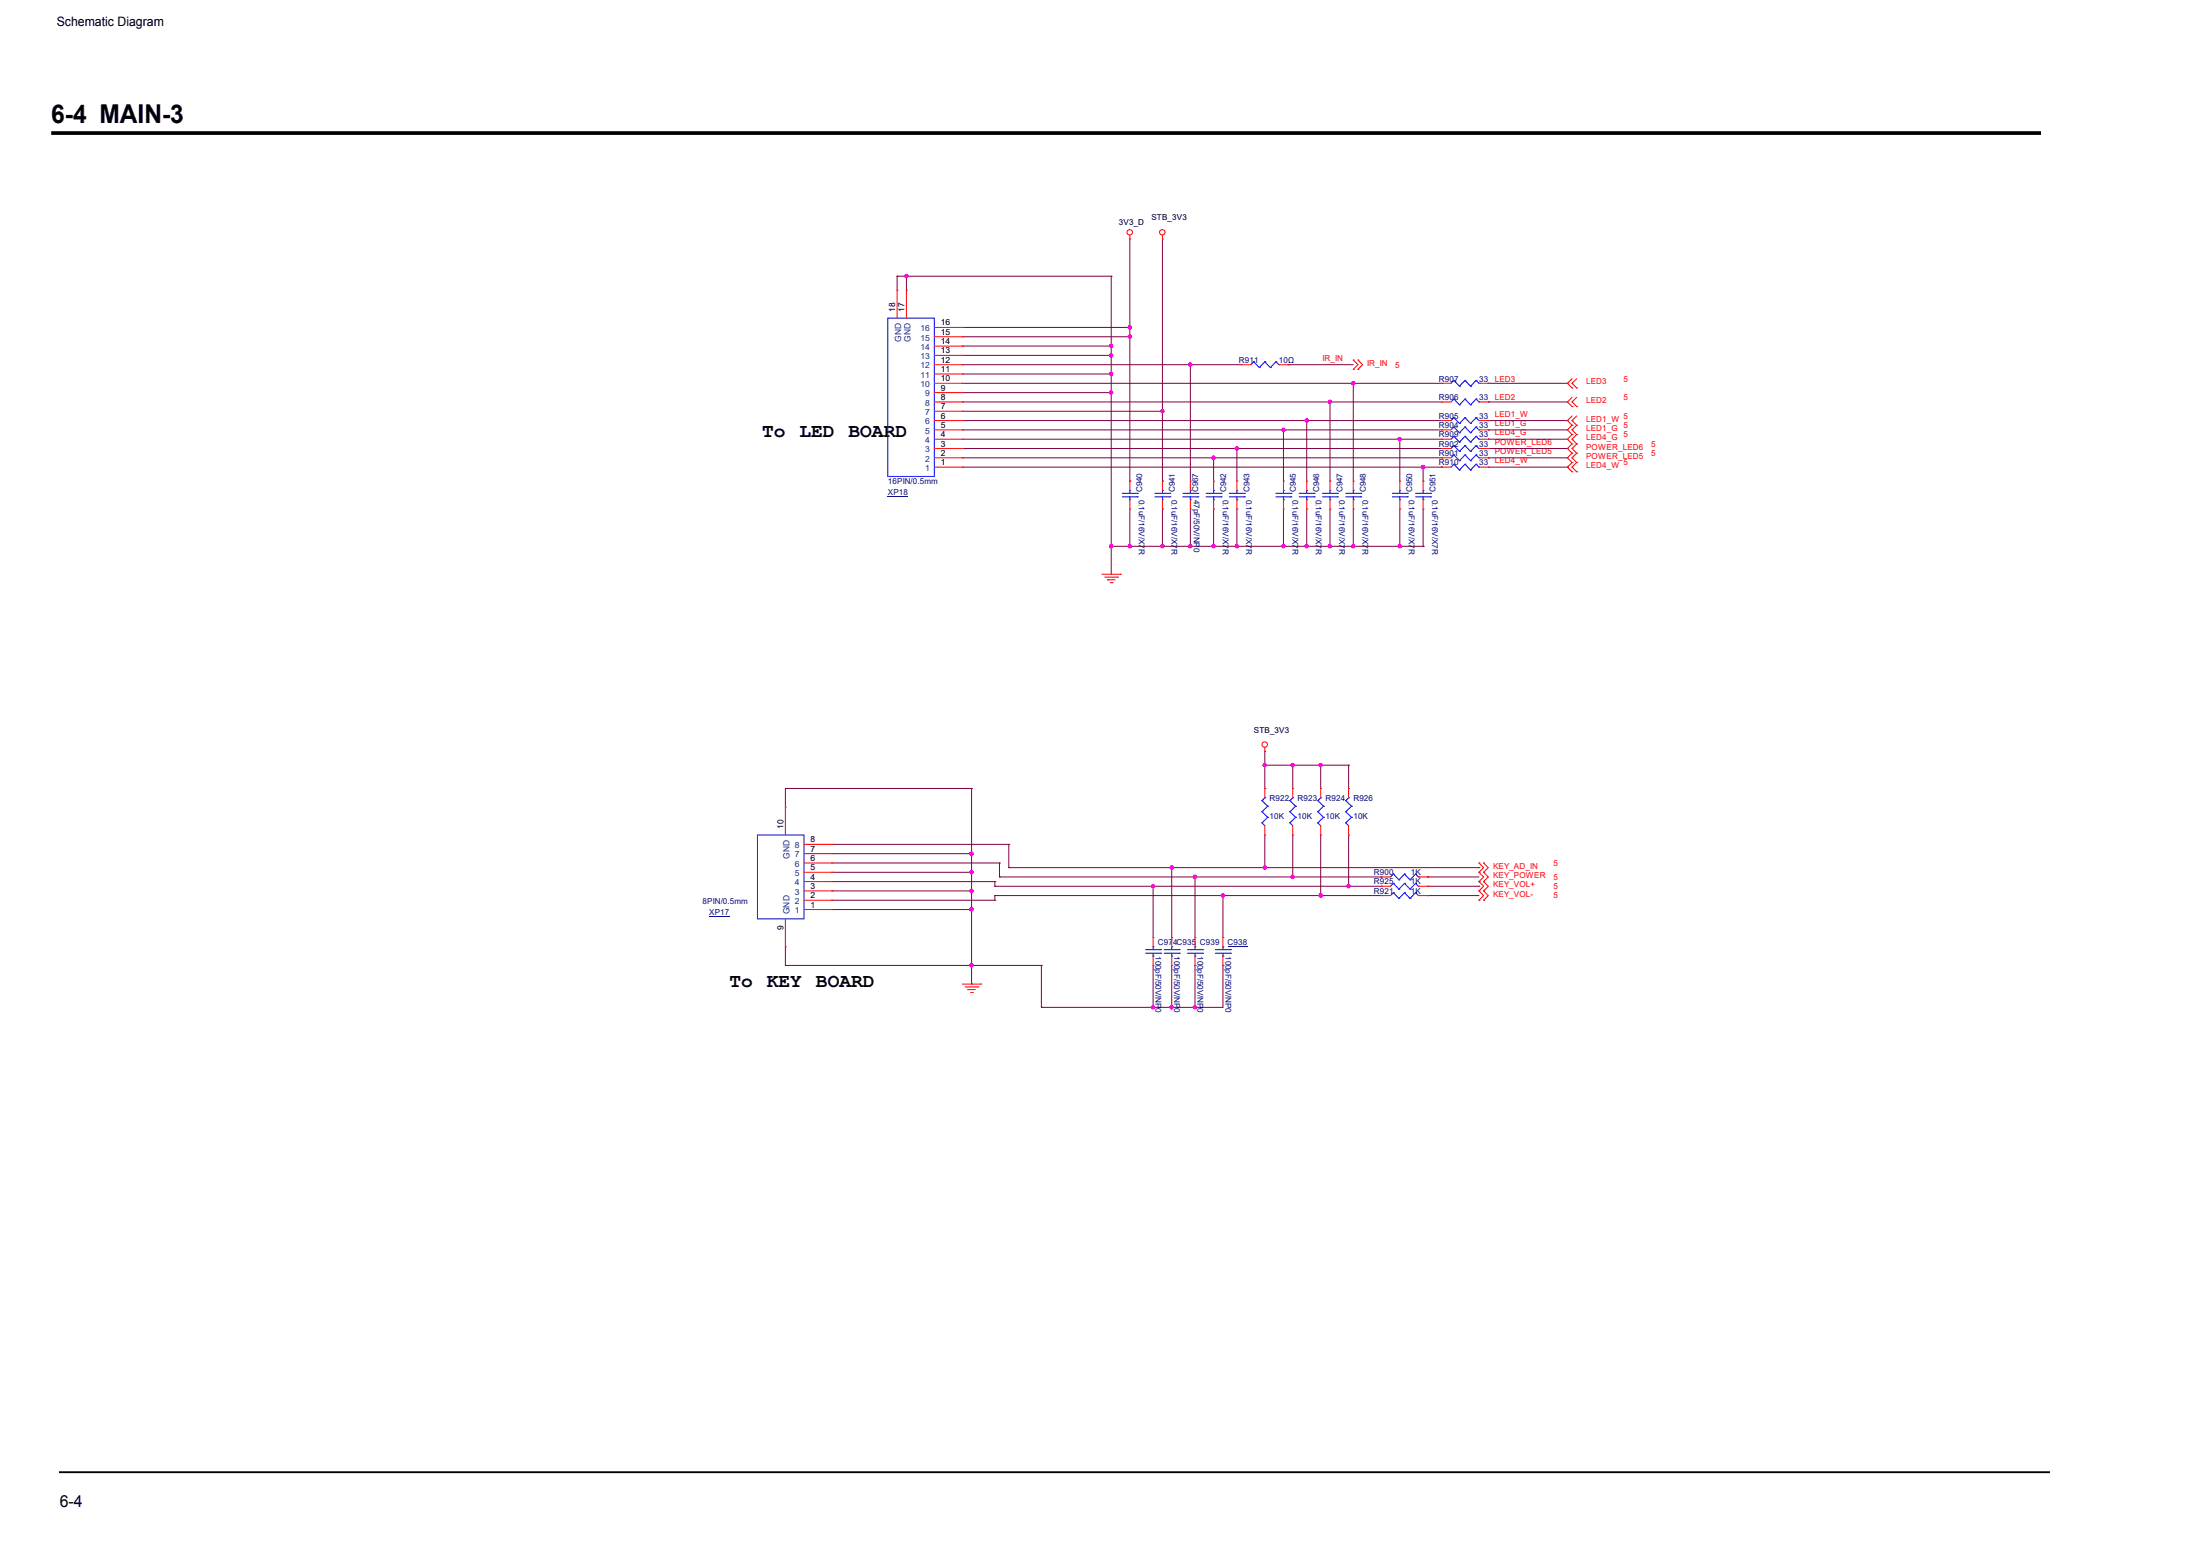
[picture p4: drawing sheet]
<svg xmlns="http://www.w3.org/2000/svg" width="420mm" height="297mm" viewBox="0 0 420 297" stroke-linecap="round" stroke-linejoin="round" font-family="sans-serif">
<path d="M9.8 25.4h380" fill="none" stroke="#000" stroke-width=".71" stroke-linecap="butt"/>
<path d="M11.3 281h380.2" fill="none" stroke="#000" stroke-width=".35"/>
<g fill="none" stroke="#800040" stroke-width=".19">
<path d="M171.3 52.7h.1M171.3 52.7v2.7M171.3 52.7h40.9M173.1 52.7h.1M173.1 52.7v2.7M212.2 52.7h.1M212.2 52.7v56.9M215.8 45.6v46.2M222 45.6v46.2M183.8 76.7h91.5M183.8 73.2h91.5M183.8 69.6h53.3"/>
<path d="M183.8 64.3h32M183.8 62.5h32M183.8 67.8h28.4M183.8 66.1h28.4M183.8 71.4h28.4M183.8 75h28.4M183.8 78.5h38.2M212.2 67.8h.1M212.2 71.4h.1M212.2 66.1h.1M212.2 75h.1M215.8 62.5h.1"/>
<path d="M215.8 64.3h.1M222 78.5h.1M227.3 69.6h.1M227.3 69.6v22.2M246 69.6h.1M246 69.6h12.4M254 76.7h.1M254 76.7v15.1M258.4 73.2h.1M258.4 73.2v18.6M284.2 76.7h.1M284.2 73.2h.1"/>
<path d="M284.2 76.7h15.1M284.2 73.2h15.1M183.8 87.4h91.5M183.8 85.6h91.5M183.8 82.1h91.5M183.8 80.3h91.5M183.8 83.8h91.5M183.8 89.2h91.5M215.8 91.8h.1M215.8 97.2v7.1M222 97.2h.1M222 91.8h.1"/>
<path d="M222 97.2v7.1M227.3 97.2v7.1M231.8 87.4h.1M231.8 87.4v4.4M231.8 97.2v7.1M236.2 85.6h.1M236.2 85.6v6.2M236.2 97.2v7.1M245.1 82.1h.1M245.1 82.1v9.7M245.1 97.2v7.1M249.6 80.3h.1"/>
<path d="M249.6 80.3v11.5M249.6 97.2v7.1M254 97.2v7.1M258.4 97.2v7.1M267.3 83.8h.1M267.3 83.8v8M267.3 97.2v7.1M271.8 89.2h.1M271.8 89.2v2.6M271.8 97.2v7.1M275.3 89.2h.1M284.2 87.4h.1"/>
<path d="M284.2 85.6h.1M284.2 82.1h.1M284.2 80.3h.1M284.2 83.8h.1M284.2 87.4h15.1M284.2 85.6h15.1M284.2 82.1h15.1M284.2 80.3h15.1M284.2 83.8h15.1M284.2 89.2h15.1M299.3 89.2h.1M212.2 104.3h.1"/>
<path d="M212.2 104.3h59.6M215.8 104.3h.1M222 104.3h.1M227.3 104.3h.1M231.8 104.3h.1M236.2 104.3h.1M245.1 104.3h.1M249.6 104.3h.1M254 104.3h.1M258.4 104.3h.1M267.3 104.3h.1M271.8 104.3h.1"/>
<path d="M150 150.5h.1M150 150.5h35.6M150 150.5v3.6M185.6 150.5h.1M185.6 150.5v37.4M241.6 146.1h.1M241.6 150.5h.1M241.6 143.4v7.1M241.6 159.4v6.2M241.6 146.1h16M246.9 146.1h.1M246.9 146.1v4.4"/>
<path d="M246.9 159.4v8M252.2 146.1h.1M252.2 146.1v4.4M252.2 159.4v11.6M257.6 146.1h.1M257.6 146.1v4.4M257.6 159.4v9.8M158.9 161.2h33.8M158.9 164.7h32M158.9 168.3h31.1M158.9 171.9h31.1M158.9 163h26.7"/>
<path d="M158.9 166.5h26.7M158.9 170.1h26.7M158.9 173.6h26.7M185.6 163h.1M185.6 166.5h.1M185.6 170.1h.1M185.6 173.6h.1M190 168.3h.1M190 169.2h.1M190 171.9h.1M190 171h.1M190 171h73.8"/>
<path d="M190 169.2h73.8M190 168.3v.9M190 171v.9M190.9 164.7h.1M190.9 167.4h.1M190.9 167.4h72.9M190.9 164.7v2.7M192.7 161.2h.1M192.7 165.6h.1M192.7 165.6h89.8M192.7 161.2v4.4M220.2 169.2h.1"/>
<path d="M220.2 169.2v9.8M223.8 165.6h.1M223.8 179h.1M223.8 165.6v13.4M228.2 167.4h.1M228.2 167.4v11.6M233.6 171h.1M233.6 171v8M241.6 165.6h.1M246.9 167.4h.1M252.2 171h.1M257.6 169.2h.1"/>
<path d="M263.8 167.4h.1M263.8 171h.1M263.8 169.2h.1M272.7 167.4h.1M272.7 171h.1M272.7 167.4h9.8M272.7 171h9.8M272.7 169.2h9.8M282.5 165.6h.1M282.5 169.2h.1M150 184.3h.1M150 184.3h48.9"/>
<path d="M150 180.7v3.6M185.6 184.3h.1M185.6 187.9h.1M198.9 184.3h.1M198.9 192.3h.1M198.9 184.3v8M220.2 192.3h.1M220.2 184.3v8M223.8 192.3h.1M223.8 184.3v8M228.2 192.3h.1M228.2 184.3h.1"/>
<path d="M228.2 184.3v8M233.6 184.3h.1M233.6 184.3v8h-34.7"/>
</g>
<g fill="#f0f" stroke="#f0f" stroke-width=".19">
<circle cx="223.8" cy="165.6" r=".32"/>
<circle cx="228.2" cy="167.4" r=".32"/>
<circle cx="246.9" cy="167.4" r=".32"/>
<circle cx="223.8" cy="192.3" r=".32"/>
<circle cx="228.2" cy="192.3" r=".32"/>
<circle cx="271.8" cy="89.2" r=".32"/>
<circle cx="267.3" cy="83.8" r=".32"/>
<circle cx="215.8" cy="62.5" r=".32"/>
<circle cx="222" cy="78.5" r=".32"/>
<circle cx="227.3" cy="69.6" r=".32"/>
<circle cx="222" cy="104.3" r=".32"/>
<circle cx="215.8" cy="104.3" r=".32"/>
<circle cx="267.3" cy="104.3" r=".32"/>
<circle cx="258.4" cy="104.3" r=".32"/>
<circle cx="254" cy="104.3" r=".32"/>
<circle cx="236.2" cy="104.3" r=".32"/>
<circle cx="231.8" cy="104.3" r=".32"/>
<circle cx="231.8" cy="87.4" r=".32"/>
<circle cx="236.2" cy="85.6" r=".32"/>
<circle cx="245.1" cy="82" r=".32"/>
<circle cx="245.1" cy="104.3" r=".32"/>
<circle cx="249.5" cy="104.3" r=".32"/>
<circle cx="258.4" cy="73.2" r=".32"/>
<circle cx="254" cy="76.7" r=".32"/>
<circle cx="249.5" cy="80.3" r=".32"/>
<circle cx="215.8" cy="64.3" r=".32"/>
<circle cx="212.2" cy="67.8" r=".32"/>
<circle cx="212.2" cy="71.4" r=".32"/>
<circle cx="212.2" cy="74.9" r=".32"/>
<circle cx="212.2" cy="104.3" r=".32"/>
<circle cx="227.3" cy="104.3" r=".32"/>
<circle cx="233.5" cy="170.9" r=".32"/>
<circle cx="252.2" cy="170.9" r=".32"/>
<circle cx="241.5" cy="165.6" r=".32"/>
<circle cx="241.5" cy="146.1" r=".32"/>
<circle cx="246.9" cy="146.1" r=".32"/>
<circle cx="252.2" cy="146.1" r=".32"/>
<circle cx="220.2" cy="169.2" r=".32"/>
<circle cx="257.5" cy="169.2" r=".32"/>
<circle cx="220.2" cy="192.3" r=".32"/>
<circle cx="185.5" cy="162.9" r=".32"/>
<circle cx="185.5" cy="166.5" r=".32"/>
<circle cx="185.5" cy="170.1" r=".32"/>
<circle cx="185.5" cy="173.6" r=".32"/>
<circle cx="185.5" cy="184.3" r=".32"/>
<circle cx="212.2" cy="66" r=".32"/>
<circle cx="173.1" cy="52.7" r=".32"/>
</g>
<g fill="none" stroke="#f00" stroke-width=".19">
<path d="M171.3 55.4h.1M171.3 55.4v5.3M173.1 55.4h.1M173.1 55.4v5.3M215.8 45.6h.1M215.8 44.9v.7M222 45.6h.1M222 44.9v.7M178.4 69.6h5.4M178.4 78.5h5.4M178.4 76.7h5.4M178.4 75h5.4"/>
<path d="M178.4 73.2h5.4M178.4 71.4h5.4M178.4 67.8h5.4M178.4 66.1h5.4M178.4 64.3h5.4M178.4 62.5h5.4M183.8 78.5h.1M183.8 76.7h.1M183.8 75h.1M183.8 73.2h.1M183.8 71.4h.1M183.8 69.6h.1"/>
<path d="M183.8 67.8h.1M183.8 66.1h.1M183.8 64.3h.1M183.8 62.5h.1M237.1 69.6h.1M237.1 69.6h1.8M244.2 69.6h1.8M246 69.6h.1M258.4 68.7h.1M258.4 70.5h.1M258.4 68.7l.9 .9-.9 .9M259.3 68.7h.1"/>
<path d="M259.3 70.5h.1M259.3 68.7l.9 .9-.9 .9M275.3 76.7h.1M275.3 73.2h.1M275.3 76.7h1.8M275.3 73.2h1.8M282.5 76.7h1.7M282.5 73.2h1.7M284.2 76.7h.1M284.2 73.2h.1M299.3 76.7h.1M299.3 73.2h.1"/>
<path d="M299.3 76.7l.9 .9M299.3 73.2l.9 .9M300.2 76.7h.1M300.2 77.6h.1M300.2 73.2h.1M300.2 74.1h.1M300.2 79.4l-.9 .9M300.2 76.7l.9 .9M300.2 75.8l-.9 .9M300.2 73.2l.9 .9M300.2 72.3l-.9 .9M301.1 77.6h.1"/>
<path d="M301.1 74.1h.1M301.1 79.4l-.9 .9M301.1 75.8l-.9 .9M301.1 72.3l-.9 .9M178.4 85.6h5.4M178.4 83.8h5.4M178.4 89.2h5.4M178.4 87.4h5.4M178.4 82.1h5.4M178.4 80.3h5.4M183.8 89.2h.1M183.8 87.4h.1"/>
<path d="M183.8 85.6h.1M183.8 83.8h.1M183.8 82.1h.1M183.8 80.3h.1M215.8 91.8h.1M215.8 97.2h.1M215.8 91.8v1.8M215.8 95.4v1.8M222 91.8h.1M222 97.2h.1M222 91.8v1.8M222 95.4v1.8"/>
<path d="M227.3 91.8h.1M227.3 97.2h.1M227.3 91.8v1.8M227.3 95.4v1.8M231.8 91.8h.1M231.8 97.2h.1M231.8 91.8v1.8M231.8 95.4v1.8M236.2 91.8h.1M236.2 97.2h.1M236.2 91.8v1.8M236.2 95.4v1.8"/>
<path d="M245.1 91.8h.1M245.1 97.2h.1M245.1 91.8v1.8M245.1 95.4v1.8M249.6 91.8h.1M249.6 97.2h.1M249.6 91.8v1.8M249.6 95.4v1.8M254 91.8h.1M254 97.2h.1M254 91.8v1.8M254 95.4v1.8"/>
<path d="M258.4 91.8h.1M258.4 97.2h.1M258.4 91.8v1.8M258.4 95.4v1.8M267.3 91.8h.1M267.3 97.2h.1M267.3 91.8v1.8M267.3 95.4v1.8M271.8 91.8h.1M271.8 97.2h.1M271.8 91.8v1.8M271.8 95.4v1.8"/>
<path d="M275.3 85.6h.1M275.3 83.8h.1M275.3 89.2h.1M275.3 82.1h.1M275.3 80.3h.1M275.3 87.4h.1M275.3 85.6h1.8M275.3 83.8h1.8M275.3 89.2h1.8M275.3 87.4h1.8M275.3 82.1h1.8M275.3 80.3h1.8"/>
<path d="M282.5 85.6h1.7M282.5 83.8h1.7M282.5 89.2h1.7M282.5 87.4h1.7M282.5 82.1h1.7M282.5 80.3h1.7M284.2 85.6h.1M284.2 83.8h.1M284.2 89.2h.1M284.2 82.1h.1M284.2 80.3h.1M284.2 87.4h.1"/>
<path d="M299.3 87.4h.1M299.3 85.6h.1M299.3 82.1h.1M299.3 80.3h.1M299.3 83.8h.1M299.3 89.2h.1M299.3 87.4l.9 .9M299.3 85.6l.9 .9M299.3 82.1l.9 .9M299.3 80.3l.9 .9M299.3 83.8l.9 .9M299.3 89.2l.9 .9"/>
<path d="M300.2 87.4h.1M300.2 88.3h.1M300.2 85.6h.1M300.2 86.5h.1M300.2 82.1h.1M300.2 83h.1M300.2 80.3h.1M300.2 81.2h.1M300.2 83.8h.1M300.2 84.7h.1M300.2 89.2h.1M300.2 90.1h.1"/>
<path d="M300.2 87.4l.9 .9M300.2 86.5l-.9 .9M300.2 85.6l.9 .9M300.2 84.7l-.9 .9M300.2 82.1l.9 .9M300.2 81.2l-.9 .9M300.2 80.3l.9 .9M300.2 83.8l.9 .9M300.2 83l-.9 .8M300.2 89.2l.9 .9M300.2 88.3l-.9 .9M301.1 88.3h.1"/>
<path d="M301.1 86.5h.1M301.1 83h.1M301.1 81.2h.1M301.1 84.7h.1M301.1 90.1h.1M301.1 86.5l-.9 .9M301.1 84.7l-.9 .9M301.1 81.2l-.9 .9M301.1 83l-.9 .8M301.1 88.3l-.9 .9M210.4 109.6h3.6M211 110.2h2.4"/>
<path d="M211.5 110.7h.1M211.5 110.7h1.4M212.1 111.2h.3M212.4 111.2h.1M213.4 110.2h.1M214 109.6h.1M150 154.1h.1M150 154.1v5.3M241.6 143.4h.1M241.6 159.4h.1M241.6 150.5h.1M241.6 142.7v.7"/>
<path d="M241.6 150.5v1.8M241.6 157.6v1.8M246.9 159.4h.1M246.9 150.5h.1M246.9 150.5v1.8M246.9 157.6v1.8M252.2 159.4h.1M252.2 150.5h.1M252.2 150.5v1.8M252.2 157.6v1.8M257.6 159.4h.1M257.6 150.5h.1"/>
<path d="M257.6 150.5v1.8M257.6 157.6v1.8M150 175.4v5.3M153.5 173.6h5.4M153.5 171.9h5.4M153.5 170.1h5.4M153.5 168.3h5.4M153.5 166.5h5.4M153.5 164.7h5.4M153.5 163h5.4M153.5 161.2h5.4M158.9 173.6h.1"/>
<path d="M158.9 171.9h.1M158.9 170.1h.1M158.9 168.3h.1M158.9 166.5h.1M158.9 164.7h.1M158.9 163h.1M158.9 161.2h.1M220.2 179h.1M220.2 179v1.7M223.8 179h.1M223.8 179v1.7M228.2 179h.1"/>
<path d="M228.2 179v1.7M233.6 179h.1M233.6 179v1.7M263.8 169.2h.1M263.8 167.4h.1M263.8 171h.1M263.8 169.2h1.8M263.8 167.4h1.8M263.8 171h1.8M270.9 169.2h1.8M270.9 167.4h1.8M270.9 171h1.8"/>
<path d="M272.7 169.2h.1M272.7 167.4h.1M272.7 171h.1M282.5 166.5h.1M282.5 168.3h.1M282.5 164.7h.1M282.5 170.1h.1M282.5 171.9h.1M282.5 166.5l.8 .9-.8 .9M282.5 164.7l.8 .9-.8 .9M282.5 170.1l.8 .9-.8 .9M282.5 168.3l.8 .9-.8 .9"/>
<path d="M283.3 166.5h.1M283.3 168.3h.1M283.3 164.7h.1M283.3 170.1h.1M283.3 171.9h.1M283.3 166.5l.9 .9-.9 .9M283.3 164.7l.9 .9-.9 .9M283.3 170.1l.9 .9-.9 .9M283.3 168.3l.9 .9-.9 .9M150 180.7h.1M183.8 187.9h3.5M184.3 188.4h2.5"/>
<path d="M184.8 188.9h.1M184.8 188.9h1.5M185.4 189.5h.3M185.7 189.5h.1M186.8 188.4h.1M187.3 187.9h.1M220.2 184.3h.1M220.2 182.5v1.8M223.8 184.3h.1M223.8 182.5v1.8M228.2 184.3h.1M228.2 182.5v1.8"/>
<path d="M233.6 184.3h.1M233.6 182.5v1.8"/>
<circle cx="215.8" cy="44.3" r=".52"/>
<circle cx="222" cy="44.3" r=".52"/>
<circle cx="241.5" cy="142.1" r=".52"/>
</g>
<g fill="none" stroke="#00f" stroke-width=".19">
<path d="M169.6 60.7h8.8v30.3h-8.8zM239.4 69.1h.1M239.4 69.1l1.1 1.1M239.4 69.1l-.5 .5M240.5 70.2h.1M241.6 69.1h.1M241.6 69.1l-1.1 1.1M241.6 69.1l1 1.1M242.6 70.2h.1M243.7 69.1h.1M243.7 69.1l-1.1 1.1M243.7 69.1l.5 .5"/>
<path d="M244.2 69.6h.1M277.7 79.7h.1M277.7 76.2h.1M277.7 72.6h.1M277.7 79.7l1 1.1M277.7 79.7l-.6 .6M277.7 76.2l1 1.1M277.7 76.2l-.6 .5M277.7 72.6l1 1.1M277.7 72.6l-.6 .6M278.7 77.3h.1M278.7 73.7h.1"/>
<path d="M279.8 79.7h.1M279.8 76.2h.1M279.8 72.6h.1M279.8 79.7l-1.1 1.1M279.8 79.7l1 1.1M279.8 76.2l-1.1 1.1M279.8 76.2l1 1.1M279.8 72.6l-1.1 1.1M279.8 72.6l1 1.1M280.8 77.3h.1M280.8 73.7h.1M281.9 79.7h.1"/>
<path d="M281.9 76.2h.1M281.9 72.6h.1M281.9 79.7l-1.1 1.1M281.9 79.7l.6 .6M281.9 76.2l-1.1 1.1M281.9 76.2l.6 .5M281.9 72.6l-1.1 1.1M281.9 72.6l.6 .6M282.5 76.7h.1M282.5 73.2h.1M214.3 94.2h2.9M214.3 94.9h2.9"/>
<path d="M215.8 93.6h.1M215.8 95.4h.1M215.8 93.6v.6M215.8 94.9v.5M217.2 94.2h.1M217.2 94.9h.1M220.6 94.2h2.8M220.6 94.9h2.8M222 93.6h.1M222 95.4h.1M222 93.6v.6M222 94.9v.5"/>
<path d="M223.4 94.2h.1M223.4 94.9h.1M225.9 94.2h2.9M225.9 94.9h2.9M227.3 93.6h.1M227.3 95.4h.1M227.3 93.6v.6M227.3 94.9v.5M228.8 94.2h.1M228.8 94.9h.1M230.3 94.2h2.9M230.3 94.9h2.9"/>
<path d="M231.8 93.6h.1M231.8 95.4h.1M231.8 93.6v.6M231.8 94.9v.5M233.2 94.2h.1M233.2 94.9h.1M234.8 94.2h2.9M234.8 94.9h2.9M236.2 93.6h.1M236.2 95.4h.1M236.2 93.6v.6M236.2 94.9v.5"/>
<path d="M237.7 94.2h.1M237.7 94.9h.1M243.7 94.2h2.9M243.7 94.9h2.9M245.1 93.6h.1M245.1 95.4h.1M245.1 93.6v.6M245.1 94.9v.5M246.6 94.2h.1M246.6 94.9h.1M248.1 94.2h2.9M248.1 94.9h2.9"/>
<path d="M249.6 93.6h.1M249.6 95.4h.1M249.6 93.6v.6M249.6 94.9v.5M251 94.2h.1M251 94.9h.1M252.6 94.2h2.8M252.6 94.9h2.8M254 93.6h.1M254 95.4h.1M254 93.6v.6M254 94.9v.5"/>
<path d="M255.4 94.2h.1M255.4 94.9h.1M257 94.2h2.9M257 94.9h2.9M258.4 93.6h.1M258.4 95.4h.1M258.4 93.6v.6M258.4 94.9v.5M259.9 94.2h.1M259.9 94.9h.1M265.9 94.2h2.9M265.9 94.9h2.9"/>
<path d="M267.3 93.6h.1M267.3 95.4h.1M267.3 93.6v.6M267.3 94.9v.5M268.8 94.2h.1M268.8 94.9h.1M270.3 94.2h2.9M270.3 94.9h2.9M271.8 93.6h.1M271.8 95.4h.1M271.8 93.6v.6M271.8 94.9v.5"/>
<path d="M273.2 94.2h.1M273.2 94.9h.1M277.7 85.1h.1M277.7 83.3h.1M277.7 88.6h.1M277.7 81.5h.1M277.7 86.8h.1M277.7 85.1l1 1.1M277.7 85.1l-.6 .5M277.7 83.3l1 1.1M277.7 83.3l-.6 .5M277.7 88.6l1 1.1"/>
<path d="M277.7 88.6l-.6 .6M277.7 81.5l1 1.1M277.7 81.5l-.6 .6M277.7 86.8l1 1.1M277.7 86.8l-.6 .6M278.7 86.2h.1M278.7 84.4h.1M278.7 89.7h.1M278.7 82.6h.1M278.7 80.8h.1M278.7 87.9h.1M279.8 85.1h.1"/>
<path d="M279.8 83.3h.1M279.8 88.6h.1M279.8 81.5h.1M279.8 86.8h.1M279.8 85.1l-1.1 1.1M279.8 85.1l1 1.1M279.8 83.3l-1.1 1.1M279.8 83.3l1 1.1M279.8 88.6l-1.1 1.1M279.8 88.6l1 1.1M279.8 81.5l-1.1 1.1M279.8 81.5l1 1.1"/>
<path d="M279.8 86.8l-1.1 1.1M279.8 86.8l1 1.1M280.8 86.2h.1M280.8 84.4h.1M280.8 89.7h.1M280.8 82.6h.1M280.8 80.8h.1M280.8 87.9h.1M281.9 85.1h.1M281.9 83.3h.1M281.9 88.6h.1M281.9 81.5h.1"/>
<path d="M281.9 86.8h.1M281.9 85.1l-1.1 1.1M281.9 85.1l.6 .5M281.9 83.3l-1.1 1.1M281.9 83.3l.6 .5M281.9 88.6l-1.1 1.1M281.9 88.6l.6 .6M281.9 81.5l-1.1 1.1M281.9 81.5l.6 .6M281.9 86.8l-1.1 1.1M281.9 86.8l.6 .6M282.5 85.6h.1"/>
<path d="M282.5 83.8h.1M282.5 89.2h.1M282.5 82.1h.1M282.5 80.3h.1M282.5 87.4h.1M144.7 159.4h8.8v16h-8.8zM241 155h.1M241 152.8h.1M241 157.1h.1M241 155l1.1 1M241 152.8l1.1 1.1M241 157.1l.6 .5"/>
<path d="M241.6 152.3h.1M241.6 152.3l-.6 .5M242.1 156h.1M242.1 153.9h.1M242.1 156l-1.1 1.1M242.1 153.9l-1.1 1.1M246.3 155h.1M246.3 152.8h.1M246.3 157.1h.1M246.3 155l1.1 1M246.3 152.8l1.1 1.1M246.3 157.1l.6 .5"/>
<path d="M246.9 152.3h.1M246.9 152.3l-.6 .5M247.4 156h.1M247.4 153.9h.1M247.4 156l-1.1 1.1M247.4 153.9l-1.1 1.1M251.7 155h.1M251.7 152.8h.1M251.7 157.1h.1M251.7 155l1.1 1M251.7 152.8l1.1 1.1M251.7 157.1l.5 .5"/>
<path d="M252.2 152.3h.1M252.2 152.3l-.5 .5M252.8 156h.1M252.8 153.9h.1M252.8 156l-1.1 1.1M252.8 153.9l-1.1 1.1M257 155h.1M257 152.8h.1M257 157.1h.1M257 155l1.1 1M257 152.8l1.1 1.1M257 157.1l.6 .5"/>
<path d="M257.6 152.3h.1M257.6 152.3l-.6 .5M258.1 156h.1M258.1 153.9h.1M258.1 156l-1.1 1.1M258.1 153.9l-1.1 1.1M266.1 168.6h.1M266.1 166.9h.1M266.1 170.4h.1M266.1 168.6l1.1 1.1M266.1 168.6l-.5 .6M266.1 166.9l1.1 1.1"/>
<path d="M266.1 166.9l-.5 .5M266.1 170.4l1.1 1.1M266.1 170.4l-.5 .6M267.2 169.7h.1M267.2 168h.1M267.2 171.5h.1M268.2 168.6h.1M268.2 166.9h.1M268.2 170.4h.1M268.2 168.6l-1 1.1M268.2 168.6l1.1 1.1M268.2 166.9l-1 1.1"/>
<path d="M268.2 166.9l1.1 1.1M268.2 170.4l-1 1.1M268.2 170.4l1.1 1.1M269.3 169.7h.1M269.3 168h.1M269.3 171.5h.1M270.3 168.6h.1M270.3 166.9h.1M270.3 170.4h.1M270.3 168.6l-1 1.1M270.3 168.6l.6 .6M270.3 170.4l.6 .6"/>
<path d="M270.3 166.9l-1 1.1M270.3 166.9l.6 .5M270.3 170.4l-1 1.1M270.9 169.2h.1M270.9 167.4h.1M270.9 171h.1M218.8 181.3h2.9M218.8 182h2.9M220.2 180.7h.1M220.2 182.5h.1M220.2 180.7v.6M220.2 182v.5"/>
<path d="M221.7 181.3h.1M221.7 182h.1M222.3 181.3h2.9M222.3 182h2.9M223.8 180.7h.1M223.8 182.5h.1M223.8 180.7v.6M223.8 182v.5M225.2 181.3h.1M225.2 182h.1M226.8 181.3h2.9M226.8 182h2.9"/>
<path d="M228.2 180.7h.1M228.2 182.5h.1M228.2 180.7v.6M228.2 182v.5M229.7 181.3h.1M229.7 182h.1M232.1 181.3h2.9M232.1 182h2.9M233.6 180.7h.1M233.6 182.5h.1M233.6 180.7v.6M233.6 182v.5"/>
<path d="M235 181.3h.1M235 182h.1"/>
</g>
<path d="M169.6 94.7h3.8M135.4 175h3.9M234.4 180.6h3.9" fill="none" stroke="#000080" stroke-width=".19"/>
<text font-size="4.9" x="9.8" y="23.5">6-4 MAIN-3</text>
<g font-size="3.7">
<text x="145.6" y="83.5">To</text>
<text x="152.7" y="83.5">LED</text>
<text x="162.1" y="83.5">BOARD</text>
<text x="139.3" y="188.4">To</text>
<text x="146.4" y="188.4">KEY</text>
<text x="155.8" y="188.4">BOARD</text>
</g>
<text font-size="3.2" x="11.4" y="287.7">6-4</text>
<text font-size="2.5" x="10.8" y="5">Schematic Diagram</text>
<g font-size="1.6">
<text x="213.7" y="42.9">3V3_D</text>
<text x="219.9" y="42.1">STB_3V3</text>
<text x="171" y="59.5" transform="rotate(-90 171 59.5)">18</text>
<text x="172.7" y="59.5" transform="rotate(-90 172.7 59.5)">17</text>
<text x="179.7" y="65.7">14</text>
<text x="179.7" y="63.9">15</text>
<text x="179.7" y="62.1">16</text>
<text x="179.7" y="71">11</text>
<text x="179.7" y="69.2">12</text>
<text x="179.7" y="67.5">13</text>
<text x="179.7" y="76.3">8</text>
<text x="179.7" y="74.6">9</text>
<text x="179.7" y="72.8">10</text>
<text x="179.7" y="83.5">4</text>
<text x="179.7" y="81.7">5</text>
<text x="179.7" y="79.9">6</text>
<text x="179.7" y="78.1">7</text>
<text x="179.7" y="88.8">1</text>
<text x="179.7" y="87">2</text>
<text x="179.7" y="85.2">3</text>
<text x="239.5" y="139.9">STB_3V3</text>
<text x="149.6" y="158.2" transform="rotate(-90 149.6 158.2)">10</text>
<text x="154.8" y="160.8">8</text>
<text x="154.8" y="167.9">4</text>
<text x="154.8" y="166.1">5</text>
<text x="154.8" y="164.4">6</text>
<text x="154.8" y="162.6">7</text>
<text x="154.8" y="173.3">1</text>
<text x="154.8" y="171.5">2</text>
<text x="154.8" y="169.7">3</text>
<text x="149.6" y="177.5" transform="rotate(-90 149.6 177.5)">9</text>
</g>
<g font-size="1.6" fill="#004080">
<text x="172.1" y="65.3" transform="rotate(-90 172.1 65.3)">GND</text>
<text x="173.9" y="65.3" transform="rotate(-90 173.9 65.3)">GND</text>
<text x="175.8" y="65">15</text>
<text x="175.8" y="63.2">16</text>
<text x="175.8" y="70.3">12</text>
<text x="175.8" y="68.6">13</text>
<text x="175.8" y="66.8">14</text>
<text x="175.8" y="73.9">10</text>
<text x="175.8" y="72.1">11</text>
<text x="176.7" y="77.5">8</text>
<text x="176.7" y="75.7">9</text>
<text x="176.7" y="82.8">5</text>
<text x="176.7" y="81">6</text>
<text x="176.7" y="79.2">7</text>
<text x="176.7" y="89.9">1</text>
<text x="176.7" y="88.1">2</text>
<text x="176.7" y="86.3">3</text>
<text x="176.7" y="84.6">4</text>
<text x="151.8" y="161.9">8</text>
<text x="150.8" y="163.9" transform="rotate(-90 150.8 163.9)">GND</text>
<text x="151.8" y="167.2">5</text>
<text x="151.8" y="165.5">6</text>
<text x="151.8" y="163.7">7</text>
<text x="151.8" y="172.6">2</text>
<text x="151.8" y="170.8">3</text>
<text x="151.8" y="169">4</text>
<text x="150.8" y="174.5" transform="rotate(-90 150.8 174.5)">GND</text>
<text x="151.8" y="174.4">1</text>
</g>
<g font-size="1.6" fill="#000080">
<text x="236.6" y="69.3">R911</text>
<text x="244.2" y="69.3">10Ω</text>
<text x="274.8" y="76.4">R906</text>
<text x="274.8" y="72.8">R907</text>
<text x="282.5" y="76.4">33</text>
<text x="282.5" y="72.8">33</text>
<text x="274.8" y="83.5">R909</text>
<text x="274.8" y="81.7">R904</text>
<text x="274.8" y="79.9">R905</text>
<text x="282.5" y="83.5">33</text>
<text x="282.5" y="81.7">33</text>
<text x="282.5" y="79.9">33</text>
<text x="274.8" y="85.3">R902</text>
<text x="274.8" y="88.8">R910</text>
<text x="274.8" y="87.1">R901</text>
<text x="282.5" y="85.3">33</text>
<text x="282.5" y="88.8">33</text>
<text x="282.5" y="87.1">33</text>
<text x="169.6" y="94.5">XP18</text>
<text x="169.6" y="92.4">16PIN/0.5mm</text>
<text x="242.5" y="152.8">R922</text>
<text x="247.8" y="152.8">R923</text>
<text x="253.1" y="152.8">R924</text>
<text x="258.5" y="152.8">R926</text>
<text x="242.5" y="156.4">10K</text>
<text x="247.8" y="156.4">10K</text>
<text x="253.1" y="156.4">10K</text>
<text x="258.5" y="156.4">10K</text>
<text x="262.4" y="167.1">R900</text>
<text x="269.5" y="167.1">1K</text>
<text x="134.2" y="172.6">8PIN/0.5mm</text>
<text x="262.4" y="168.8">R925</text>
<text x="262.4" y="170.6">R921</text>
<text x="269.5" y="168.8">1K</text>
<text x="269.5" y="170.6">1K</text>
<text x="135.4" y="174.7">XP17</text>
<text x="221.1" y="180.4">C974C935 C939</text>
<text x="234.5" y="180.4">C938</text>
</g>
<g font-size="1.6" fill="#f00">
<text x="252.6" y="68.9">IR_IN</text>
<text x="261.1" y="69.8">IR_IN</text>
<text x="266.5" y="70.2">5</text>
<text x="285.5" y="76.4">LED2</text>
<text x="285.5" y="72.8">LED3</text>
<text x="302.9" y="76.9">LED2</text>
<text x="302.9" y="73.4">LED3</text>
<text x="310" y="76.4">5</text>
<text x="310" y="72.8">5</text>
<text x="285.5" y="83.1">LED4_G</text>
<text x="285.5" y="81.3">LED1_G</text>
<text x="285.5" y="79.5">LED1_W</text>
<text x="302.9" y="82.3">LED1_G</text>
<text x="302.9" y="80.5">LED1_W</text>
<text x="310" y="83.5">5</text>
<text x="310" y="81.7">5</text>
<text x="310" y="79.9">5</text>
<text x="285.5" y="86.6">POWER_LED5</text>
<text x="285.5" y="84.9">POWER_LED6</text>
<text x="285.5" y="88.4">LED4_W</text>
<text x="302.9" y="87.6">POWER_LED5</text>
<text x="302.9" y="85.8">POWER_LED6</text>
<text x="302.9" y="84.1">LED4_G</text>
<text x="302.9" y="89.4">LED4_W</text>
<text x="310" y="88.8">5</text>
<text x="315.4" y="87.1">5</text>
<text x="315.4" y="85.3">5</text>
<text x="285.1" y="167.6">KEY_POWER</text>
<text x="285.1" y="165.8">KEY_AD_IN</text>
<text x="296.7" y="168">5</text>
<text x="296.7" y="165.3">5</text>
<text x="285.1" y="171.2">KEY_VOL-</text>
<text x="285.1" y="169.4">KEY_VOL+</text>
<text x="296.7" y="171.5">5</text>
<text x="296.7" y="169.7">5</text>
</g>
<g font-size="1.5" fill="#000080">
<text x="217.5" y="95.4" transform="rotate(90 217.5 95.4)">0.1uF/16V/X7R</text>
<text x="218.2" y="94" transform="rotate(-90 218.2 94)">C940</text>
<text x="223.7" y="95.4" transform="rotate(90 223.7 95.4)">0.1uF/16V/X7R</text>
<text x="224.4" y="94" transform="rotate(-90 224.4 94)">C941</text>
<text x="228" y="95.4" transform="rotate(90 228 95.4)">47pF/50V/NP0</text>
<text x="228.8" y="94" transform="rotate(-90 228.8 94)">C967</text>
<text x="233.5" y="95.4" transform="rotate(90 233.5 95.4)">0.1uF/16V/X7R</text>
<text x="234.2" y="94" transform="rotate(-90 234.2 94)">C942</text>
<text x="238" y="95.4" transform="rotate(90 238 95.4)">0.1uF/16V/X7R</text>
<text x="238.6" y="94" transform="rotate(-90 238.6 94)">C943</text>
<text x="246.9" y="95.4" transform="rotate(90 246.9 95.4)">0.1uF/16V/X7R</text>
<text x="247.5" y="94" transform="rotate(-90 247.5 94)">C945</text>
<text x="251.3" y="95.4" transform="rotate(90 251.3 95.4)">0.1uF/16V/X7R</text>
<text x="251.9" y="94" transform="rotate(-90 251.9 94)">C946</text>
<text x="255.8" y="95.4" transform="rotate(90 255.8 95.4)">0.1uF/16V/X7R</text>
<text x="256.4" y="94" transform="rotate(-90 256.4 94)">C947</text>
<text x="260.2" y="95.4" transform="rotate(90 260.2 95.4)">0.1uF/16V/X7R</text>
<text x="260.8" y="94" transform="rotate(-90 260.8 94)">C948</text>
<text x="269.1" y="95.4" transform="rotate(90 269.1 95.4)">0.1uF/16V/X7R</text>
<text x="269.7" y="94" transform="rotate(-90 269.7 94)">C950</text>
<text x="273.5" y="95.4" transform="rotate(90 273.5 95.4)">0.1uF/16V/X7R</text>
<text x="274.2" y="94" transform="rotate(-90 274.2 94)">C951</text>
<text x="220.7" y="182.5" transform="rotate(90 220.7 182.5)">100pF/50V/NP0</text>
<text x="224.3" y="182.5" transform="rotate(90 224.3 182.5)">100pF/50V/NP0</text>
<text x="228.7" y="182.5" transform="rotate(90 228.7 182.5)">100pF/50V/NP0</text>
<text x="234" y="182.5" transform="rotate(90 234 182.5)">100pF/50V/NP0</text>
</g>
</svg>
